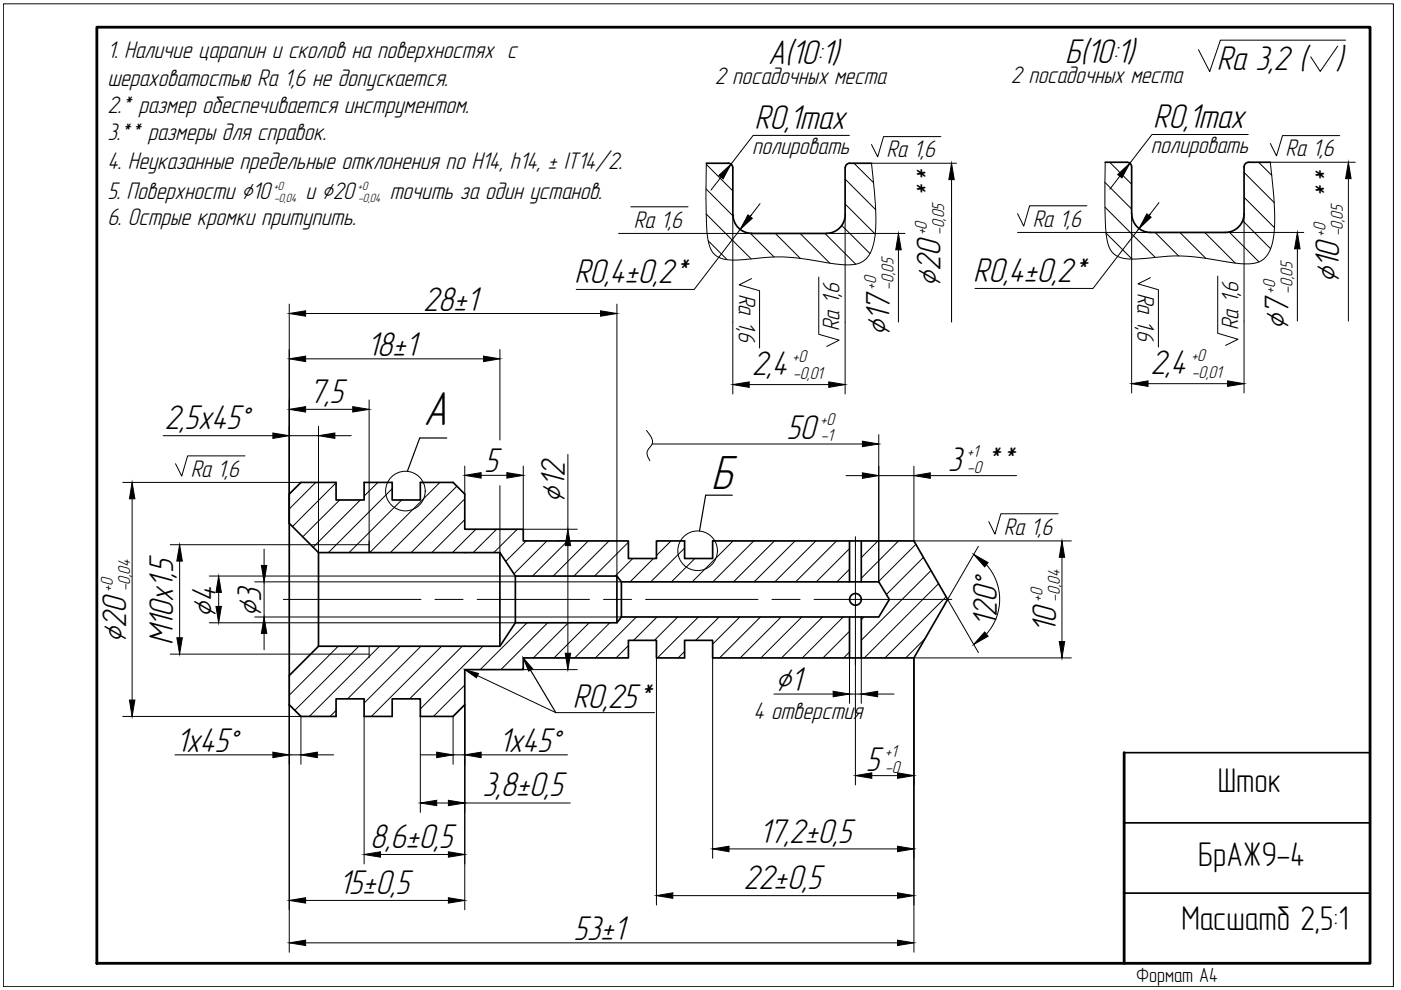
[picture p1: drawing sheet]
<svg xmlns="http://www.w3.org/2000/svg" width="297mm" height="210mm" viewBox="0 0 297 210" stroke-linecap="round" stroke-linejoin="round" font-family="sans-serif">
<g fill="none" stroke="#000" stroke-width=".21">
<path d="M283.6 9.8l-3.7 5.3-2-3M285.3 8.5h-26.6l-2.2 6.7-2.4-4.7M149.8 34.6l-.1 8.8a37.7 37.7 0 0 0 .6 8.3 4.2 4.2 0 0 0 4.5 3.4h1.7a63.1 63.1 0 0 1 12.2-.4l3.9 .5a26.3 26.3 0 0 0 8.6 .9 4.9 4.9 0 0 0 4-4.5 33.5 33.5 0 0 0 .2-11.1l-.6-5.9h18M149.8 34.9l5.6 5.6M152.9 37.6l-2.2 2.7M154.9 34.8l.3 .3M179.2 38l6.5 6.5M180.1 28.7h-20.4l-5.3 6.9M181.1 34.6l4.1 4.1M199.5 29h-12.2l-1.2 4.3-1.3-2.7M201.7 38.1v30.2M234.3 38.7l5.6 5.6"/>
<path d="M234.3 34.4v8.8a29.7 29.7 0 0 0 .7 8.8 4.2 4.2 0 0 0 4.4 2.9h1.7a76.9 76.9 0 0 1 10.7-.6l5.4 .7a37.6 37.6 0 0 0 7.7 1 4.7 4.7 0 0 0 4.8-4.1 25.7 25.7 0 0 0 .5-8.8l-.9-8.7h18M235.3 34.4l4.6 4.7M237.4 37.3l-2.1 2.8M263.8 36.6l6.4 6.4M264.7 28.5h-20.5l-5.3 6.9M266.9 34.4l2.7 2.8M284 28.8h-12.1l-1.3 4.2-1.3-2.6M285.9 37.9v30.2M131.2 49.5h28.1M133.7 43.8h12.2M149.7 40.1l5.7 5.6M149.7 45.4l9.6 9.5"/>
<path d="M150.1 51l4.1 4.1M155.4 45.7h.1M155.4 45.5v38M159.1 49.5l5 5M159.3 59.1l-2.6 1.3 4.3 1.2v12.2M161.1 43.2l-13.9 18.2h-25M164.4 49.5l5.3 5.3M169.6 49.5l6.3 6.3M173.6 58.7v12.2l4.3 1.2-2.6 1.4M174.9 49.5l6.5 6.5M175.2 49.5h16.7M178.5 47.8l6 6"/>
<path d="M179.2 43.3l6.4 6.3M179.2 45.5v38M190.5 53v15.3M215.7 49.3h28.2M230.4 43.6h-12.1l-1.2 4.3-1.4-2.6M234.3 43.9l10.6 10.7M234.5 49.4l5.5 5.5M239.9 45.3v38M243.9 45.3l-12.2 15.9h-25M243.9 58.9l-2.6 1.3 4.3 1.2v12.2M244.9 49.3l5 5M245.7 43l-2.1 2.7"/>
<path d="M250.2 49.3l5.5 5.5M255.4 49.3l6.5 6.5M258.2 58.5v12.2l4.3 1.2-2.7 1.3M259.8 49.3h16.6M260.6 49.2l6.3 6.3M263.5 46.8l5.9 5.9M263.8 41.8l6.4 6.5M263.8 45.3v38M275.1 52.8v15.3M61.3 64.5v46.5M64.8 76.1h37.7M64.8 66.5h62.5"/>
<path d="M106 74.1v19.2M130.8 64.5v57.6M34.6 92.4h23.3M51.9 96.7h-12.1l-1.3 4.3-1.3-2.7M61.3 92.4h6.2M64.8 86.8h10M67.5 90.4v26.8M71 92.4h3.5M78.3 84.8v32.4M98.5 98.8v6M110.9 98.8v13.4h11.5M120.4 96.4v15.8"/>
<path d="M137.1 91.3l.6 .8a1.81 1.81 0 0 1 .4 2.4l-.6 .7a1.6 1.6 0 0 0 0 2l.3 .5M138.3 94.1h44.5M158.8 81.5h16.9M186.3 92.1v31.3M193.8 98.9v15.8M243.4 81.4h16.9M26 102.3h37.8M28 105.8v42.6M36.1 115.5h42.2M38.1 119v16.2M56 116.4v3.5M67 102.3l-5.7 5.6"/>
<path d="M71.3 102.4l-9.3 9.2M72 106l-7.8 7.8M76.4 106l-10 10M80.1 102.3l-2.9 2.9M83.1 103.6l-13.5 13.6M85.2 106l-11.2 11.2M93.3 102.3l-14.9 14.9M96.9 103.1l-14.1 14.1M98.5 105.8l-11.3 11.4M98.5 110.2l-6.9 7M100.9 112.2l-5 5M102 100.8h5.5"/>
<path d="M105.3 112.2l-5 5M106 103v14.2M109.7 112.2l-5 5M111.6 114.7l-4.4 4.3M116 114.7l-7 7M120.3 114.7l-7.4 7.4M120.4 115.7v22.8M124.7 114.7l-7.4 7.4M129.1 114.7l-7.4 7.4M133.2 115l-7.1 7.1M134.2 118.4l-3.8 3.7M138.5 118.4l-4.9 5"/>
<path d="M142.3 114.7l-3.1 3.1M145.1 116.2l-7.1 7.2M147.3 118.4l-4.9 5M155.4 114.7l-8.6 8.7M159.8 114.7l-8.7 8.7M164.2 114.7l-8.7 8.7M168.6 114.7l-8.7 8.7M173 114.7l-8.7 8.7M177.4 114.7l-8.7 8.7M179.4 100.8h3.4M180.1 116.3l-7 7.1M181.4 113.8v52.6"/>
<path d="M186.1 114.7l-3.5 3.5M186.3 100.8h7.5M190.5 114.7l-7.9 7.9M193.8 114.7h.1M193.8 114.7h33.3M194.2 115.4l-8 8M195.8 118.2l-7.9 7.9M197.2 100.8h18.3M207.4 115.8l-6.5 11.3 6.5 11.3M209.1 119.7a11 11 0 0 1 0 14.7M224.4 108.9h-12.2l-1.2 4.3-1.4-2.6M225.2 118.2v17.8"/>
<path d="M36.1 138.7h42.2M44.4 122.1h64.9M44.4 132h64.9M46.4 125.6v3M54 123.4h77.7M54 130.8h77.7M56 123.4v7.4M56 134.3v3.5M60.1 127.1h29.1M71.7 137l-10.4 10.4M76.1 137l-13.6 13.6M78.3 137v2.5"/>
<path d="M80.5 137l-14.9 14.9M84.9 137l-11.2 11.2M89.2 137l-12 12.1M92.2 127.1h6M93.6 137l-14.9 14.9M98 137l-11.1 11.2M101.2 127.1h23.8M102.4 137l-13.3 13.3M111.7 132l-9.9 10M116.1 132l-9.9 10M120.5 132l-7.4 7.5M124.9 132l-7.4 7.5"/>
<path d="M128 127.1h5.9M129.3 132l-7.5 7.5M133.2 136.9l-2.6 2.6M134.9 130.8l-8.7 8.7M136.9 127.1h23.8M139.2 139.5v52.4M139.3 130.8l-5 5M143.7 130.8l-5 5M145.1 138.1l-1.3 1.4M148.1 130.8l-8.7 8.7M151.1 139.5v42.5M152.5 130.8l-5 5"/>
<path d="M156.9 130.8l-5.8 5.8M161.2 130.8l-8.6 8.7M163.7 127.1h5.9M165.6 130.8l-8.7 8.7M170 130.8l-8.7 8.7M172.6 127.1h29.2M174.4 130.8l-8.7 8.7M178.8 130.8l-8.7 8.7M180.1 120.7l-2.7 2.7M180.1 133.8l-5.6 5.7M180.1 138.2l-1.2 1.3M180.1 139.5v9.6"/>
<path d="M182.6 139.5v9.6M183.2 130.8l-.6 .6M196.2 135.4l-4.2 4.1M197.4 121l-14.8 14.7M199 123.7l-15.8 15.8M200.6 126.5l-13 13M227.1 139.5h-33.3v62.4M26 151.9h37.8v10.1M61.3 143.2v58.7M71.3 150.6l-1.3 1.3M77.2 151.9v31.3M83.1 151.9h.1"/>
<path d="M89.1 151.9v20.3M96.1 151.9v10.1M98.5 145.3l-6.6 6.6M98.5 149.4v43.5M101.2 143.2l16.6 7.9h21M110.9 141.6l-.3 .4M110.9 142h11.5M164.1 147.2h12.5M180.1 147.2h2.5M186.1 147.2h3.5M37.1 160h20.8M61.3 160h2.5"/>
<path d="M67.3 160h3.4M89.1 160h3.5M92.6 170.3h2.5M96.1 160h2.4M98.5 170.3h22.4M102 160h18.3M154.6 180h35.7M184.8 164.5h5.5M64.8 190.9h30.3M64.8 199.9h125.5M80.7 181.2h14.4M142.6 189.9h47.7"/>
<circle cx="86" cy="104.1" r="4.2"/>
<circle cx="147.9" cy="116.8" r="4.2"/>
</g>
<g fill="none" stroke="#000" stroke-width=".36">
<path d="M149.8 34.6h4.6M154.4 34.6a.98 .98 0 0 1 1 1v9.9M184.8 34.6h-4.6a1.02 1.02 0 0 0-1 1v9.9a4 4 0 0 1-4 4M234.3 34.4h4.6a.98 .98 0 0 1 1 1l.1 9.9a4 4 0 0 0 3.9 4h15.9a4 4 0 0 0 4-4v-9.9a.98 .98 0 0 1 .9-1h4.6M155.4 45.5a4 4 0 0 0 4 4M159.3 49.5h15.9M61.3 111v32.2M67.5 117.2l-6.2-6.2v-6.2l2.5-2.5h7.5v3.7h5.9v-3.7h5.9v3.7h6v-3.7h7l2.4 2.5v7.4h12.4v2.5h22.3v3.7h6v-3.7h5.9v3.7h6v-3.7h42.7l7.1 12.4-7.1 12.4h-42.7v-3.7h-6v3.7h-5.9v-3.7h-6v3.7h-22.3v2.5h-12.4v7.4l-2.4 2.5h-7v-3.7h-6v3.7h-5.9v-3.7h-5.9v3.7h-7.5l-2.5-2.5v-6.2l6.2-6.2M67.5 117.2h38.5l3.3 4.9M67.5 117.2v19.8M106 117.2v19.8M180.1 114.7v8.7"/>
<path d="M182.6 114.7v8.7M109.3 132l-3.3 5h-38.5M109.3 122.1h21.5l.9 1.3M109.3 122.1v9.9M130.8 122.1v9.9M131.7 123.4h54.6l2.3 3.7-2.3 3.7h-54.6M131.7 130.8l-.9 1.2h-21.5M131.7 123.4v7.4M180.1 130.8v8.7M182.6 130.8v8.7M238.3 159.6h52.2M238.3 174.5h52.2"/>
<path d="M238.3 189.4h52.2"/>
<circle cx="181.4" cy="127.1" r="1.24"/>
</g>
<path d="M20.5 5.8h270v198.4h-270zM238.3 159.6v44.6" fill="none" stroke="#000" stroke-width=".59"/>
<g fill="#000" stroke="#000" stroke-width=".21">
<path d="M152.4 37.2l2.6-2.4-1.7 3.1zM201.7 34.6l.6 3.5h-1.1zM237 37l2.6-2.4-1.7 3.1zM285.9 34.4l.6 3.5h-1.2zM158.6 45.6l.9 .7-2.6 2.4zM190.5 49.5l.6 3.5h-1.2zM243.1 45.3l1 .8-2.6 2.4zM275.1 49.3l.5 3.5h-1.1zM61.3 76.1l3.5-.6v1.2zM61.3 66.5l3.5-.6v1.1zM102.5 75.5l3.5 .6-3.5 .6zM127.3 65.9l3.5 .6-3.5 .5z"/>
<path d="M57.9 91.8l3.4 .6-3.4 .5zM61.3 86.8l3.5-.6v1.2zM67.5 92.4l3.5-.6v1.1zM74.8 86.2l3.5 .6-3.5 .6zM155.4 81.5l3.4-.5v1.1zM175.7 81l3.5 .5-3.5 .6zM182.8 93.5l3.5 .6-3.5 .6zM239.9 81.4l3.5-.6v1.1zM260.3 80.8l3.5 .6-3.5 .5zM28 102.3l.6 3.5h-1.2zM38.1 115.5l.6 3.5h-1.2zM55.4 119.9h1.2l-.6 3.5z"/>
<path d="M98.5 100.8l3.5-.6v1.2zM107.5 100.2l3.4 .6-3.4 .6zM120.4 112.2l.6 3.5h-1.2zM182.8 100.3l3.5 .5-3.5 .6zM193.8 100.8l3.4-.5v1.1zM225.2 114.7l.5 3.5h-1.1zM37.5 135.2h1.2l-.6 3.5zM46.4 122.1l.5 3.5h-1.1zM45.8 128.6h1.1l-.5 3.4zM56 130.8l.6 3.5h-1.2zM119.8 138.5h1.2l-.6 3.5zM206.4 117.5l3.1 1.8-.7 .9z"/>
<path d="M208.8 134l.7 .9-3.1 1.7zM224.6 136h1.1l-.5 3.5zM27.4 148.4h1.2l-.6 3.5zM57.9 159.5l3.4 .5-3.4 .6zM63.8 160l3.5-.5v1.1zM92.6 159.5l3.5 .5-3.5 .6zM98.5 142l2.9 .8-.4 .9zM98.5 160l3.5-.5v1.1zM110.9 139.5l2 2.3-.8 .5zM176.6 146.6l3.5 .6-3.5 .5zM182.6 147.2l3.5-.6v1.1zM89.1 170.3l3.5-.6v1.1z"/>
<path d="M95.1 169.7l3.4 .6-3.4 .5zM151.1 180l3.5-.6v1.2zM181.4 164.5l3.4-.6v1.1zM190.3 179.4l3.5 .6-3.5 .6zM190.3 163.9l3.5 .6-3.5 .5zM61.3 190.9l3.5-.6v1.2zM61.3 199.9l3.5-.6v1.2zM77.2 181.2l3.5-.6v1.1zM95.1 180.6l3.4 .6-3.4 .5zM95.1 190.3l3.4 .6-3.4 .6zM139.2 189.9l3.4-.6v1.2zM190.3 199.3l3.5 .6-3.5 .6z"/>
<path d="M190.3 189.3l3.5 .6-3.5 .6z"/>
</g>
<path d="M94.7 92.9h-5.7l-2.6 7M155.3 105h-5.7l-1.3 7.6M110.9 139.5l6.9 11.6" fill="none" stroke="#000" stroke-width=".25"/>
<path d="M.7 .8h294.7v208.4h-294.7z" fill="none" stroke="#000" stroke-width=".21"/>
<g font-size="10.5">
<text x="89.8" y="90.1">A</text>
<text x="150.8" y="103.7">Б</text>
</g>
<g font-size="7.5">
<text x="162.9" y="13.7">А(10:1)</text>
<text x="225.9" y="13.4">Б(10:1)</text>
<text x="258" y="14.9">Ra 3,2 (</text>
<text x="283.1" y="14.9">)</text>
<text x="160" y="27.4">R0,1max</text>
<text x="244.5" y="27.1">R0,1max</text>
<text x="199.4" y="42.6" transform="rotate(-90 199.4 42.6)">**</text>
<text x="284" y="42.9" transform="rotate(-90 284 42.9)">**</text>
<text x="121.8" y="60">R0,4±0,2*</text>
<text x="206.4" y="59.8">R0,4±0,2*</text>
<text x="89.7" y="65.8">28±1</text>
<text x="199.4" y="60.8" transform="rotate(-90 199.4 60.8)">∅20</text>
<text x="284" y="60" transform="rotate(-90 284 60)">∅10</text>
<text x="188.6" y="71.3" transform="rotate(-90 188.6 71.3)">∅17</text>
<text x="273.2" y="70" transform="rotate(-90 273.2 70)">∅7</text>
<text x="77.8" y="75.5">18±1</text>
<text x="159.4" y="79.6">2,4</text>
<text x="243.9" y="79.4">2,4</text>
<text x="65.6" y="85.4">7,5</text>
<text x="34.8" y="91">2,5х45°</text>
<text x="166.7" y="93.1">50</text>
<text x="102.7" y="100.2">5</text>
<text x="201" y="99.8">3 **</text>
<text x="119.8" y="106.6" transform="rotate(-90 119.8 106.6)">∅12</text>
<text x="45.7" y="131" transform="rotate(-90 45.7 131)">∅4</text>
<text x="55.4" y="130.8" transform="rotate(-90 55.4 130.8)">∅3</text>
<text x="26.8" y="136.4" transform="rotate(-90 26.8 136.4)">∅20</text>
<text x="36.7" y="136.8" transform="rotate(-90 36.7 136.8)">М10х1,5</text>
<text x="211.3" y="133" transform="rotate(-90 211.3 133)">120°</text>
<text x="223.9" y="134.2" transform="rotate(-90 223.9 134.2)">10</text>
<text x="164.4" y="146.5">∅1</text>
<text x="121.5" y="150.1">R0,25*</text>
<text x="37.3" y="159.4">1x45°</text>
<text x="105.8" y="159.4">1x45°</text>
<text x="183.6" y="163.4">5</text>
<text x="102.3" y="168.9">3,8±0,5</text>
<text x="78.5" y="179.8">8,6±0,5</text>
<text x="161" y="178.6">17,2±0,5</text>
<text x="71.8" y="189.5">15±0,5</text>
<text x="157.7" y="188.5">22±0,5</text>
<text x="121.6" y="199.3">53±1</text>
</g>
<g font-size="7.3">
<text x="258.2" y="167.9">Шток</text>
<text x="254" y="183.6">БрАЖ9-4</text>
<text x="250.5" y="197.1">Масшатб 2,5:1</text>
</g>
<g font-size="5.3">
<text x="22.8" y="12.4">1. Наличие царапин и сколов на поверхностях с</text>
<text x="151.5" y="17.8">2 посадочных места</text>
<text x="214.3" y="17.6">2 посадочных места</text>
<text x="22.8" y="18.2">шераховатостью Ra 1,6 не допускается.</text>
<text x="22.8" y="24">2.* размер обеспечивается инструментом.</text>
<text x="22.8" y="29.8">3.** размеры для справок.</text>
<text x="22.8" y="35.8">4. Неуказанные предельные отклонения по H14, h14, ± IT14/2.</text>
<text x="159.5" y="32.6">полировать</text>
<text x="188" y="33.4">Ra 1,6</text>
<text x="244" y="32.4">полировать</text>
<text x="272.5" y="33.2">Ra 1,6</text>
<text x="22.8" y="42.2">5. Поверхности ∅10</text>
<text x="22.8" y="47.6">6. Острые кромки притупить.</text>
<text x="64.8" y="42.2">и ∅20</text>
<text x="82.6" y="42.2">точить за один установ.</text>
<text x="134.4" y="48.3">Ra 1,6</text>
<text x="219" y="48.1">Ra 1,6</text>
<text x="156.6" y="62.3" transform="rotate(90 156.6 62.3)">Ra 1,6</text>
<text x="241.2" y="62.1" transform="rotate(90 241.2 62.1)">Ra 1,6</text>
<text x="178" y="70.2" transform="rotate(-90 178 70.2)">Ra 1,6</text>
<text x="262.6" y="70" transform="rotate(-90 262.6 70)">Ra 1,6</text>
<text x="40.4" y="101.1">Ra 1,6</text>
<text x="212.9" y="113.4">Ra 1,6</text>
<text x="159.8" y="152.5">4 отверстия</text>
</g>
<text font-size="4.4" x="240.9" y="208.2">Формат А4</text>
<g font-size="3.8">
<text x="196.5" y="49.9" transform="rotate(-90 196.5 49.9)">+0</text>
<text x="200.2" y="49.8" transform="rotate(-90 200.2 49.8)">-0,05</text>
<text x="281.1" y="50.2" transform="rotate(-90 281.1 50.2)">+0</text>
<text x="284.7" y="50.1" transform="rotate(-90 284.7 50.1)">-0,05</text>
<text x="185.7" y="61.5" transform="rotate(-90 185.7 61.5)">+0</text>
<text x="189.4" y="61.4" transform="rotate(-90 189.4 61.4)">-0,05</text>
<text x="270.3" y="62.4" transform="rotate(-90 270.3 62.4)">+0</text>
<text x="274" y="62.3" transform="rotate(-90 274 62.3)">-0,05</text>
<text x="168" y="76.7">+0</text>
<text x="252.6" y="76.5">+0</text>
<text x="168.2" y="80.4">-0,01</text>
<text x="252.7" y="80.2">-0,01</text>
<text x="174" y="90.2">+0</text>
<text x="174" y="93.5">-1</text>
<text x="205" y="96.9">+1</text>
<text x="205" y="100.2">-0</text>
<text x="23.9" y="125.5" transform="rotate(-90 23.9 125.5)">+0</text>
<text x="27.6" y="125.4" transform="rotate(-90 27.6 125.4)">-0,04</text>
<text x="221.1" y="127.7" transform="rotate(-90 221.1 127.7)">+0</text>
<text x="224.7" y="127.6" transform="rotate(-90 224.7 127.6)">-0,04</text>
<text x="187.7" y="160.5">+1</text>
<text x="187.7" y="163.8">-0</text>
</g>
<g font-size="2.6">
<text x="58" y="40.2">+0</text>
<text x="75.9" y="40.2">+0</text>
<text x="58.1" y="42.8">-0,04</text>
<text x="76" y="42.8">-0,04</text>
</g>
</svg>
